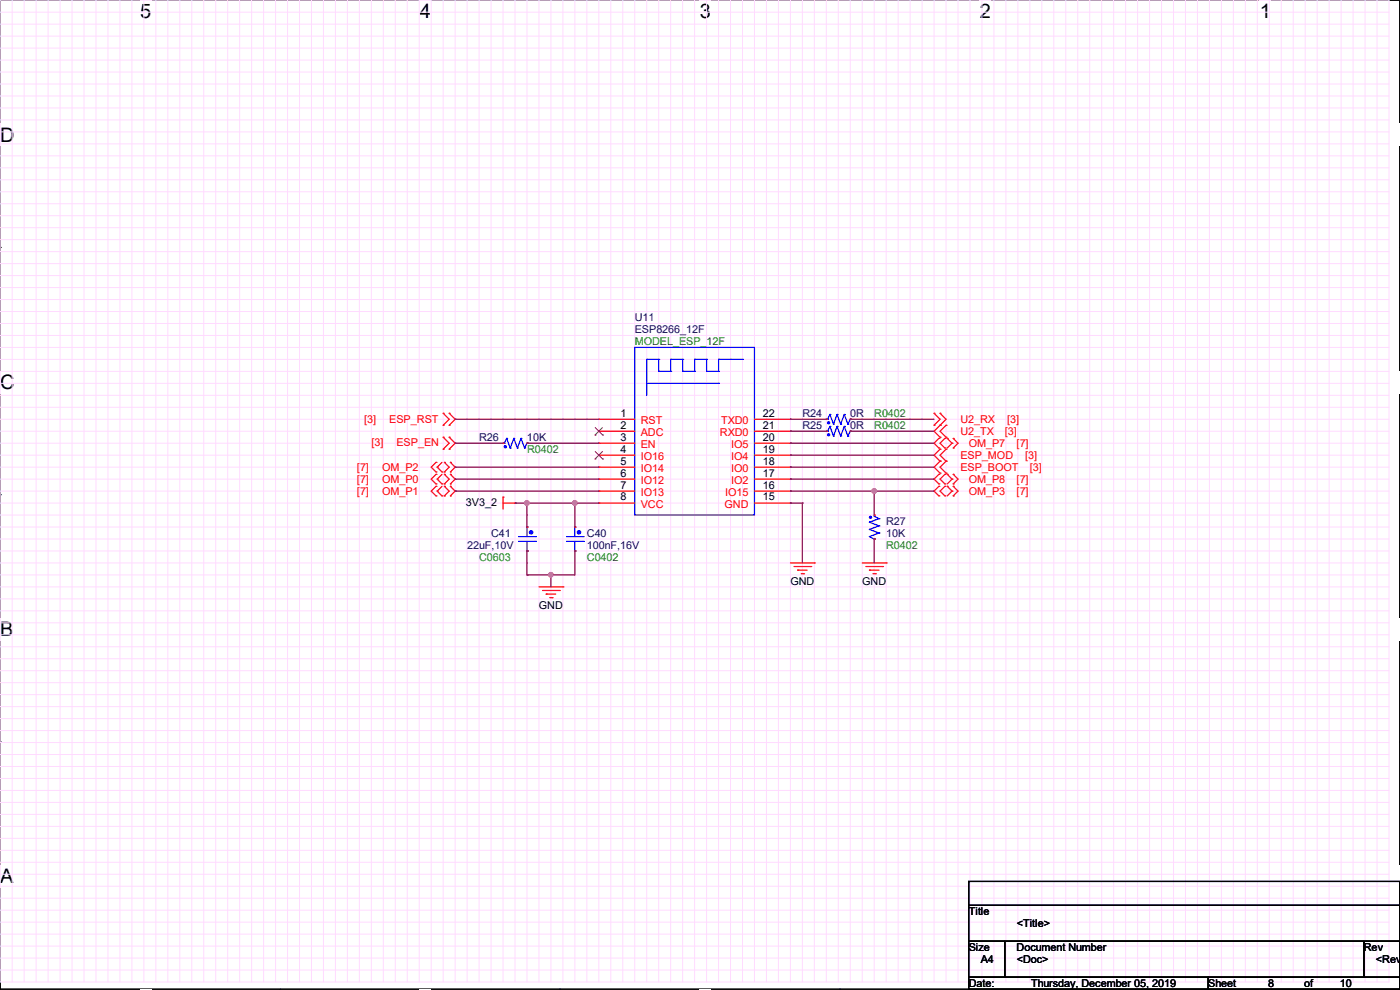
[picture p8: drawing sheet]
<svg xmlns="http://www.w3.org/2000/svg" width="297mm" height="210mm" viewBox="0 0 297 210" stroke-linecap="round" stroke-linejoin="round" font-family="sans-serif">
<path d="M0 0h297v209.8h-297z" fill="none" stroke="#000" stroke-width=".25"/>
<g fill="#fff">
<path d="M29.7 0h2.4v4.8h-2.4z"/>
<path d="M29.7 209.8h2.4v.2h-2.4z"/>
</g>
<path d="M59.4 0h.1M59.4 209.8h.1" fill="none" stroke="#000" stroke-width=".25"/>
<g fill="#fff">
<path d="M89.1 0h2.3v4.8h-2.3z"/>
<path d="M89.1 209.8h2.3v.2h-2.3z"/>
</g>
<path d="M118.8 0h.1M118.8 209.8h.1" fill="none" stroke="#000" stroke-width=".25"/>
<g fill="#fff">
<path d="M148.5 0h2.3v4.8h-2.3z"/>
<path d="M148.5 209.8h2.3v.2h-2.3z"/>
</g>
<path d="M178.2 0h.1M178.2 209.8h.1" fill="none" stroke="#000" stroke-width=".25"/>
<g fill="#fff">
<path d="M207.9 0h2.3v4.8h-2.3z"/>
<path d="M207.9 209.8h2.3v.2h-2.3z"/>
</g>
<path d="M237.6 0h.1M237.6 209.8h.1" fill="none" stroke="#000" stroke-width=".25"/>
<g fill="#fff">
<path d="M267.3 0h2.3v4.8h-2.3z"/>
<path d="M267.3 209.8h2.3v.2h-2.3z"/>
<path d="M0 26.2h3.1v4.8h-3.1z"/>
<path d="M297 26.2v4.8z"/>
<path d="M0 78.7h3.1v4.7h-3.1z"/>
<path d="M297 78.7v4.7z"/>
</g>
<path d="M0 52.5h.1M297 52.5h.1" fill="none" stroke="#000" stroke-width=".25"/>
<g fill="#fff">
<path d="M0 131.1h2.9v4.8h-2.9z"/>
<path d="M297 131.1v4.8z"/>
</g>
<path d="M0 104.9h.1M297 104.9h.1" fill="none" stroke="#000" stroke-width=".25"/>
<g fill="#fff">
<path d="M0 183.6h2.9v4.7h-2.9z"/>
<path d="M296.9 183.6h.1v4.7h-.1z"/>
</g>
<path d="M0 157.4h.1M297 157.4h.1M205.5 187h91.5v5.1h-91.5zM205.5 192.1h91.5v7.6h-91.5zM205.5 199.7h7.6v7.6h-7.6zM213.1 199.7h76.2v7.6h-76.2zM289.3 199.7h7.7v7.6h-7.7zM205.5 207.3h50.8v2.5h-50.8zM256.3 207.3h40.7v2.5h-40.7z" fill="none" stroke="#000" stroke-width=".25"/>
<g fill="none" stroke="#ffdbff" stroke-width=".21">
<path d="M0 0h294.7v208.3h-294.7zM0 2.6h294.7M0 5.1h294.7M0 7.7h294.7M0 10.2h294.7M0 12.7h294.7M0 15.3h294.7M0 17.8h294.7M2.6 0v208.3M5.1 0v208.3M7.7 0v208.3M10.2 0v208.3"/>
<path d="M12.7 0v208.3M15.3 0v208.3M17.8 0v208.3M20.4 0v208.3M22.9 0v208.3M25.4 0v208.3M28 0v208.3M30.5 0v208.3M33.1 0v208.3M35.6 0v208.3M38.1 0v208.3M40.7 0v208.3"/>
<path d="M43.2 0v208.3M45.8 0v208.3M48.3 0v208.3M50.8 0v208.3M53.4 0v208.3M55.9 0v208.3M58.5 0v208.3M61 0v208.3M63.5 0v208.3M66.1 0v208.3M68.6 0v208.3M71.2 0v208.3"/>
<path d="M73.7 0v208.3M76.2 0v208.3M78.8 0v208.3M81.3 0v208.3M83.9 0v208.3M86.4 0v208.3M88.9 0v208.3M91.5 0v208.3M94 0v208.3M96.6 0v208.3M99.1 0v208.3M101.6 0v208.3"/>
<path d="M104.2 0v208.3M106.7 0v208.3M109.3 0v208.3M111.8 0v208.3M114.3 0v208.3M116.9 0v208.3M119.4 0v208.3M122 0v208.3M124.5 0v208.3M127 0v208.3M129.6 0v208.3M132.1 0v208.3"/>
<path d="M134.7 0v208.3M137.2 0v208.3M139.7 0v208.3M142.3 0v208.3M144.8 0v208.3M147.4 0v208.3M149.9 0v208.3M152.4 0v208.3M155 0v208.3M157.5 0v208.3M160.1 0v208.3M162.6 0v208.3"/>
<path d="M165.1 0v208.3M167.7 0v208.3M170.2 0v208.3M172.8 0v208.3M175.3 0v208.3M177.8 0v208.3M180.4 0v208.3M182.9 0v208.3M185.5 0v208.3M188 0v208.3M190.5 0v208.3M193.1 0v208.3"/>
<path d="M195.6 0v208.3M198.2 0v208.3M200.7 0v208.3M203.2 0v208.3M205.8 0v208.3M208.3 0v208.3M210.9 0v208.3M213.4 0v208.3M215.9 0v208.3M218.5 0v208.3M221 0v208.3M223.6 0v208.3"/>
<path d="M226.1 0v208.3M228.6 0v208.3M231.2 0v208.3M233.7 0v208.3M236.3 0v208.3M238.8 0v208.3M241.3 0v208.3M243.9 0v208.3M246.4 0v208.3M249 0v208.3M251.5 0v208.3M254 0v208.3"/>
<path d="M256.6 0v208.3M259.1 0v208.3M261.7 0v208.3M264.2 0v208.3M266.7 0v208.3M269.3 0v208.3M271.8 0v208.3M274.4 0v208.3M276.9 0v208.3M279.4 0v208.3M282 0v208.3M284.5 0v208.3"/>
<path d="M287.1 0v208.3M289.6 0v208.3M292.1 0v208.3M0 20.4h294.7M0 22.9h294.7M0 25.4h294.7M0 28h294.7M0 30.5h294.7M0 33.1h294.7M0 35.6h294.7M0 38.1h294.7M0 40.7h294.7"/>
<path d="M0 43.2h294.7M0 45.8h294.7M0 48.3h294.7M0 50.8h294.7M0 53.4h294.7M0 55.9h294.7M0 58.5h294.7M0 61h294.7M0 63.5h294.7M0 66.1h294.7M0 68.6h294.7M0 71.2h294.7"/>
<path d="M0 73.7h294.7M0 76.2h294.7M0 78.8h294.7M0 81.3h294.7M0 83.9h294.7M0 86.4h294.7M0 88.9h294.7M0 91.5h294.7M0 94h294.7M0 96.6h294.7M0 99.1h294.7M0 101.6h294.7"/>
<path d="M0 104.2h294.7M0 106.7h294.7M0 109.3h294.7M0 111.8h294.7M0 114.3h294.7M0 116.9h294.7M0 119.4h294.7M0 122h294.7M0 124.5h294.7M0 127h294.7M0 129.6h294.7M0 132.1h294.7"/>
<path d="M0 134.7h294.7M0 137.2h294.7M0 139.7h294.7M0 142.3h294.7M0 144.8h294.7M0 147.4h294.7M0 149.9h294.7M0 152.4h294.7M0 155h294.7M0 157.5h294.7M0 160.1h294.7M0 162.6h294.7"/>
<path d="M0 165.1h294.7M0 167.7h294.7M0 170.2h294.7M0 172.8h294.7M0 175.3h294.7M0 177.8h294.7M0 180.4h294.7M0 182.9h294.7M0 185.5h294.7M0 188h294.7M0 190.5h294.7M0 193.1h294.7"/>
<path d="M0 195.6h294.7M0 198.2h294.7M0 200.7h294.7M0 203.2h294.7M0 205.8h294.7"/>
</g>
<g fill="none" stroke="#f00" stroke-width=".25">
<path d="M92.5 98.1h.1M92.5 98.1l-1 1 1 1M92.8 99.1h.1M92.8 99.1l1 1M93.8 98.1l-1 1M94 87.7h.1M94 90.2h.1M94 92.8h.1M94 95.3h.1M94 87.7l1.3 1.2-1.3 1.3M94 92.8l1.3 1.2-1.3 1.3M94.3 98.1h.1"/>
<path d="M94.3 98.1l1 1-1 1M95.3 90.2h.1M95.3 87.7h.1M95.3 95.3h.1M95.3 92.8h.1M95.3 87.7l1.3 1.2-1.3 1.3M95.3 92.8l1.3 1.2-1.3 1.3M95.5 98.1h.1M95.5 98.1l1.1 1-1.1 1M106.7 94h.1M111.8 94h.1M127 88.9h.1"/>
<path d="M127 91.5h.1M127 94h.1M127 96.6h.1M127 99.1h.1M127 88.9h7.7M127 91.5h7.7M127 94h7.7M127 96.6h7.7M127 99.1h7.7M160.1 88.9h7.6M160.1 91.5h7.6M160.1 94h7.6"/>
<path d="M160.1 96.6h7.6M160.1 99.1h7.6M167.7 99.1h.1M167.7 96.6h.1M167.7 94h.1M167.7 91.5h.1M167.7 88.9h.1M175.3 88.9h.1M175.3 91.5h.1M180.4 88.9h.1M180.4 91.5h.1M198.2 90.2h.1"/>
<path d="M198.2 87.7h.1M198.2 87.7l1.2 1.2-1.2 1.3M199.2 93h.1M199.2 95h.1M199.2 93l-1 1 1 1M199.4 90.2h.1M199.4 87.7h.1M199.4 92.8h.1M199.4 95.3h.1M199.4 97.8h.1M199.4 87.7l1.3 1.2-2.5 2.6 1.2 1.3M199.4 97.8l-1.2 1.3 1.2 1.3"/>
<path d="M199.4 95.3l-1.2 1.3 1.2 1.2M200.4 93h.1M200.4 95h.1M200.4 93l-1 1 1 1M200.7 92.8h.1M200.7 90.2h.1M200.7 97.8h.1M200.7 95.3h.1M200.7 90.2l-1.3 1.3 1.3 1.3M200.7 95.3l-1.3 1.3 1.3 1.2M200.7 97.8l-1.3 1.3 1.3 1.3M201 93h.1"/>
<path d="M201 93l1 1M202 94h.1M202 94l-1 1M202.2 95h.1M202.2 93h.1M202.2 93l1 1-1 1M92.5 100.1h.1M92.5 100.6h.1M92.5 102.7h.1M92.5 103.2h.1M92.5 105.2h.1M92.5 103.2l-1 1 1 1"/>
<path d="M92.5 100.6l-1 1 1 1.1M92.8 101.6h.1M92.8 104.2h.1M92.8 101.6l1 1.1M92.8 104.2l1 1M93.8 100.1h.1M93.8 102.7h.1M93.8 105.2h.1M93.8 100.6l-1 1M93.8 103.2l-1 1M94.3 100.1h.1M94.3 102.7h.1"/>
<path d="M94.3 100.6h.1M94.3 105.2h.1M94.3 103.2h.1M94.3 100.6l1 1-1 1.1M94.3 103.2l1 1-1 1M95.5 100.1h.1M95.5 102.7h.1M95.5 100.6h.1M95.5 105.2h.1M95.5 103.2h.1M95.5 103.2l1.1 1-1.1 1M95.5 100.6l1.1 1-1.1 1.1"/>
<path d="M106.7 105.5h.1M106.7 106.7h2.6M106.7 105.5v2.5M109.3 106.7h.1M111.8 111.8h.1M111.8 116.9h.1M122 111.8h.1M122 116.9h.1M127 101.6h.1M127 104.2h.1M127 106.7h.1M127 106.7h7.7"/>
<path d="M127 101.6h7.7M127 104.2h7.7M160.1 106.7h7.6M160.1 101.6h7.6M160.1 104.2h7.6M167.7 106.7h.1M167.7 104.2h.1M167.7 101.6h.1M167.7 119.4h5.1M172.8 119.4h.1M182.9 119.4h5.1M185.5 109.3h.1"/>
<path d="M185.5 114.3h.1M188 119.4h.1M199.2 100.6h.1M199.2 102.7h.1M199.2 103.2h.1M199.2 105.2h.1M199.2 100.6l-1 1 1 1.1M199.2 103.2l-1 1 1 1M199.4 100.4h.1M200.4 100.6h.1M200.4 102.7h.1M200.4 103.2h.1"/>
<path d="M200.4 105.2h.1M200.4 100.6l-1 1 1 1.1M200.4 103.2l-1 1 1 1M200.7 100.4h.1M201 100.6h.1M201 103.2h.1M201 100.6l1 1M201 103.2l1 1M202 101.6h.1M202 104.2h.1M202 101.6l-1 1.1M202 104.2l-1 1"/>
<path d="M202.2 102.7h.1M202.2 100.6h.1M202.2 105.2h.1M202.2 103.2h.1M202.2 100.6l1 1-1 1.1M202.2 103.2l1 1-1 1M114.3 124.5h5.1M115.1 125.3h3.6M115.9 126h.1M115.9 126h2M116.6 126.8h.5M117.1 126.8h.1"/>
<path d="M118.7 125.3h.1M119.4 124.5h.1M168.4 120.2h3.6M169.2 120.9h.1M169.2 120.9h2M170 121.7h.5M170.5 121.7h.1M172 120.2h.1M183.7 120.2h3.5M184.4 120.9h.1M184.4 120.9h2.1M185.2 121.7h.5"/>
<path d="M185.7 121.7h.1M187.2 120.2h.1"/>
</g>
<g fill="none" stroke="#00f" stroke-width=".25">
<path d="M134.7 73.7h25.4v35.6h-25.4zM137.2 76.2h.1M137.2 76.2v7.7M137.2 76.2h2.5M139.7 76.2h.1M139.7 78.8h.1M139.7 76.2v2.6M139.7 78.8h2.6M142.3 76.2h.1M142.3 78.8h.1M142.3 76.2h2.5M142.3 76.2v2.6"/>
<path d="M144.8 76.2h.1M144.8 78.8h.1M144.8 78.8h2.6M144.8 76.2v2.6M147.4 78.8h.1M147.4 76.2h.1M147.4 76.2h2.5M147.4 76.2v2.6M149.9 76.2h.1M149.9 78.8h.1M149.9 78.8h2.5M149.9 76.2v2.6"/>
<path d="M152.4 78.8h.1M152.4 76.2h.1M152.4 76.2h5.1M152.4 76.2v2.6M155 76.2h.1M157.5 76.2h.1M106.7 94h.3M107 94h.1M107.5 93h.1M107.5 93l-.5 1M107.5 93l.7 2M108.2 95h.1"/>
<path d="M109 93h.1M109 93l.8 2M109 93l-.8 2M109.8 95h.1M110.5 93h.1M110.5 93l-.7 2M110.5 93l.8 2M111.3 95h.1M111.8 94h.1M111.8 94l-.5 1M137.2 81.3h15.2M152.4 81.3h.1"/>
<path d="M175.3 88.9h.3M175.3 91.5h.3M175.6 88.9h.1M175.6 91.5h.1M176.1 87.9h.1M176.1 90.5h.1M176.1 87.9l-.5 1M176.1 87.9l.7 2.1M176.1 90.5l-.5 1M176.1 90.5l.7 2M176.8 90h.1M176.8 92.5h.1"/>
<path d="M177.6 87.9h.1M177.6 90.5h.1M177.6 87.9l.8 2.1M177.6 87.9l-.8 2.1M177.6 90.5l.8 2M177.6 90.5l-.8 2M178.4 90h.1M178.4 92.5h.1M179.1 87.9h.1M179.1 90.5h.1M179.1 87.9l-.7 2.1M179.1 87.9l.8 2.1"/>
<path d="M179.1 90.5l-.7 2M179.1 90.5l.8 2M179.9 90h.1M179.9 92.5h.1M180.4 88.9h.1M180.4 91.5h.1M180.4 88.9l-.5 1.1M180.4 91.5l-.5 1M110 114.9h3.6M110 113.8h3.6M111.8 111.8h.1M111.8 116.9h.1"/>
<path d="M111.8 111.8v2M111.8 114.9v2M113.6 114.9h.1M113.6 113.8h.1M120.2 114.9h3.5M120.2 113.8h3.5M122 111.8h.1M122 116.9h.1M122 111.8v2M122 114.9v2M123.7 114.9h.1M123.7 113.8h.1"/>
<path d="M184.4 110.8h.1M184.4 112.3h.1M184.4 113.8h.1M184.4 112.3l2.1 .8M184.4 110.8l2.1 .7M184.4 113.8l1.1 .5M185.5 114.3h.1M185.5 109.5h.1M185.5 109.5l1 .5M185.5 109.3v.2M186.5 110h.1M186.5 113.1h.1"/>
<path d="M186.5 111.5h.1M186.5 110l-2.1 .8M186.5 111.5l-2.1 .8M186.5 113.1l-2.1 .7"/>
</g>
<g fill="#00f" stroke="#00f" stroke-width=".25">
<circle cx="107.2" cy="94.8" r=".23"/>
<circle cx="175.8" cy="89.7" r=".23"/>
<circle cx="112.7" cy="112.9" r=".36"/>
<circle cx="184.7" cy="109.7" r=".23"/>
<circle cx="122.8" cy="112.9" r=".36"/>
<circle cx="175.8" cy="92.2" r=".23"/>
</g>
<path d="M126.2 92.3h.1M126.2 97.4h.1M126.3 90.7l1.5 1.6M126.3 95.8l1.5 1.6M127.8 90.7l-1.6 1.6M127.8 95.8l-1.6 1.6M127.8 92.3h.1M127.8 97.4h.1" fill="none" stroke="#804000" stroke-width=".21"/>
<g fill="none" stroke="#800040" stroke-width=".25">
<path d="M96.6 88.9h.1M96.6 99.1h.1M96.6 94h.1M96.6 88.9h30.4M96.6 94h10.1M96.6 99.1h30.4M111.8 94h.1M111.8 94h15.2M167.7 99.1h.1M167.7 96.6h.1M167.7 94h.1M167.7 91.5h.1"/>
<path d="M167.7 88.9h.1M167.7 88.9h7.6M167.7 94h30.5M167.7 99.1h30.5M167.7 96.6h30.5M167.7 91.5h7.6M180.4 88.9h.1M180.4 91.5h.1M180.4 88.9h17.8M180.4 91.5h17.8M96.6 101.6h.1M96.6 104.2h.1"/>
<path d="M96.6 101.6h30.4M96.6 104.2h30.4M109.3 106.7h.1M109.3 106.7h17.7M111.8 116.9h.1M111.8 106.7h.1M111.8 106.7v5.1M111.8 116.9v5.1M122 116.9h.1M122 106.7h.1M122 106.7v5.1M122 116.9v5.1h-10.2"/>
<path d="M167.7 106.7h.1M167.7 104.2h.1M167.7 101.6h.1M167.7 101.6h30.5M167.7 104.2h30.5M167.7 106.7h2.5M170.2 106.7h.1M170.2 106.7v12.7M185.5 104.2h.1M185.5 114.3h.1M185.5 104.2v5.1M185.5 114.3v5.1"/>
<path d="M111.8 122h.1M116.9 122h.1M116.9 122v2.5"/>
</g>
<g fill="#f0f" stroke="#f0f" stroke-width=".25">
<circle cx="111.8" cy="106.7" r=".49"/>
<circle cx="116.9" cy="121.9" r=".49"/>
<circle cx="121.9" cy="106.7" r=".49"/>
<circle cx="185.4" cy="104.2" r=".49"/>
</g>
<g font-size="4.2">
<text x="29.7" y="3.9">5</text>
<text x="89.1" y="3.9">4</text>
<text x="148.5" y="3.9">3</text>
<text x="207.9" y="3.9">2</text>
<text x="267.3" y="3.9">1</text>
<text x="0" y="30.1">D</text>
<text x="0" y="82.5">C</text>
<text x="0" y="135">B</text>
<text x="0" y="187.4">A</text>
<text x="297" y="187.4">A</text>
</g>
<g font-size="2.3" fill="#000080">
<text x="134.7" y="68.2">U11</text>
<text x="134.7" y="70.7">ESP8266_12F</text>
<text x="170.2" y="88.5">R24</text>
<text x="180.4" y="88.5">0R</text>
<text x="101.6" y="93.6">R26</text>
<text x="111.8" y="93.6">10K</text>
<text x="170.2" y="91">R25</text>
<text x="180.4" y="91">0R</text>
<text x="104.2" y="113.9">C41</text>
<text x="124.5" y="113.9">C40</text>
<text x="188" y="111.3">R27</text>
<text x="188" y="113.9">10K</text>
<text x="99.1" y="116.4">22uF,10V</text>
<text x="124.5" y="116.4">100nF,16V</text>
</g>
<g font-size="2.3" fill="#008000">
<text x="134.7" y="73.2">MODEL_ESP_12F</text>
<text x="185.5" y="88.5">R0402</text>
<text x="185.5" y="91">R0402</text>
<text x="111.8" y="96.1">R0402</text>
<text x="101.6" y="119">C0603</text>
<text x="124.5" y="119">C0402</text>
<text x="188" y="116.4">R0402</text>
</g>
<g font-size="2.3" fill="#f00">
<text x="77.3" y="89.7">[3]</text>
<text x="82.6" y="89.7">ESP_RST</text>
<text x="203.8" y="89.7">U2_RX</text>
<text x="213.7" y="89.7">[3]</text>
<text x="78.8" y="94.6">[3]</text>
<text x="84.1" y="94.6">ESP_EN</text>
<text x="135.9" y="90">RST</text>
<text x="135.9" y="92.5">ADC</text>
<text x="135.9" y="95.1">EN</text>
<text x="152.7" y="92.5">RXD0</text>
<text x="153" y="90">TXD0</text>
<text x="155.1" y="95.1">IO5</text>
<text x="203.8" y="92.3">U2_TX</text>
<text x="205.5" y="94.8">OM_P7</text>
<text x="213.1" y="92.3">[3]</text>
<text x="215.7" y="94.8">[7]</text>
<text x="75.7" y="99.9">[7]</text>
<text x="81.1" y="99.9">OM_P2</text>
<text x="135.9" y="97.6">IO16</text>
<text x="135.9" y="100.2">IO14</text>
<text x="155.1" y="100.2">IO0</text>
<text x="155.1" y="97.6">IO4</text>
<text x="203.8" y="97.4">ESP_MOD</text>
<text x="203.8" y="99.9">ESP_BOOT</text>
<text x="217.5" y="97.4">[3]</text>
<text x="218.5" y="99.9">[3]</text>
<text x="75.7" y="102.4">[7]</text>
<text x="75.7" y="105">[7]</text>
<text x="81.1" y="102.4">OM_P0</text>
<text x="81.1" y="105">OM_P1</text>
<text x="135.9" y="102.7">IO12</text>
<text x="135.9" y="105.2">IO13</text>
<text x="135.9" y="107.8">VCC</text>
<text x="153.7" y="107.8">GND</text>
<text x="153.8" y="105.2">IO15</text>
<text x="155.1" y="102.7">IO2</text>
<text x="205.5" y="102.4">OM_P8</text>
<text x="205.5" y="105">OM_P3</text>
<text x="215.7" y="102.4">[7]</text>
<text x="215.7" y="105">[7]</text>
</g>
<g font-size="2.3">
<text x="131.6" y="88.4">1</text>
<text x="161.8" y="88.4">22</text>
<text x="131.6" y="90.9">2</text>
<text x="131.6" y="93.5">3</text>
<text x="161.8" y="93.5">20</text>
<text x="161.8" y="90.9">21</text>
<text x="131.6" y="96">4</text>
<text x="131.6" y="98.6">5</text>
<text x="131.6" y="101.1">6</text>
<text x="161.8" y="101.1">17</text>
<text x="161.8" y="98.6">18</text>
<text x="161.8" y="96">19</text>
<text x="98.8" y="107.3">3V3_2</text>
<text x="131.6" y="103.6">7</text>
<text x="131.6" y="106.2">8</text>
<text x="161.8" y="106.2">15</text>
<text x="161.8" y="103.6">16</text>
<text x="167.7" y="124">GND</text>
<text x="182.9" y="124">GND</text>
<text x="114.3" y="129.1">GND</text>
<text x="205.5" y="194.1">Title</text>
<text x="215.7" y="196.7">&lt;Title&gt;</text>
<text x="205.5" y="201.8">Size</text>
<text x="215.7" y="201.8">Document Number</text>
<text x="289.4" y="201.8">Rev</text>
<text x="205.5" y="209.4">Date:</text>
<text x="208.1" y="204.3">A4</text>
<text x="215.7" y="204.3">&lt;Doc&gt;</text>
<text x="218.7" y="209.4">Thursday, December 05, 2019</text>
<text x="256.3" y="209.4">Sheet</text>
<text x="269" y="209.4">8</text>
<text x="276.7" y="209.4">of</text>
<text x="284.3" y="209.4">10</text>
<text x="291.9" y="204.3">&lt;RevC</text>
</g>
</svg>
